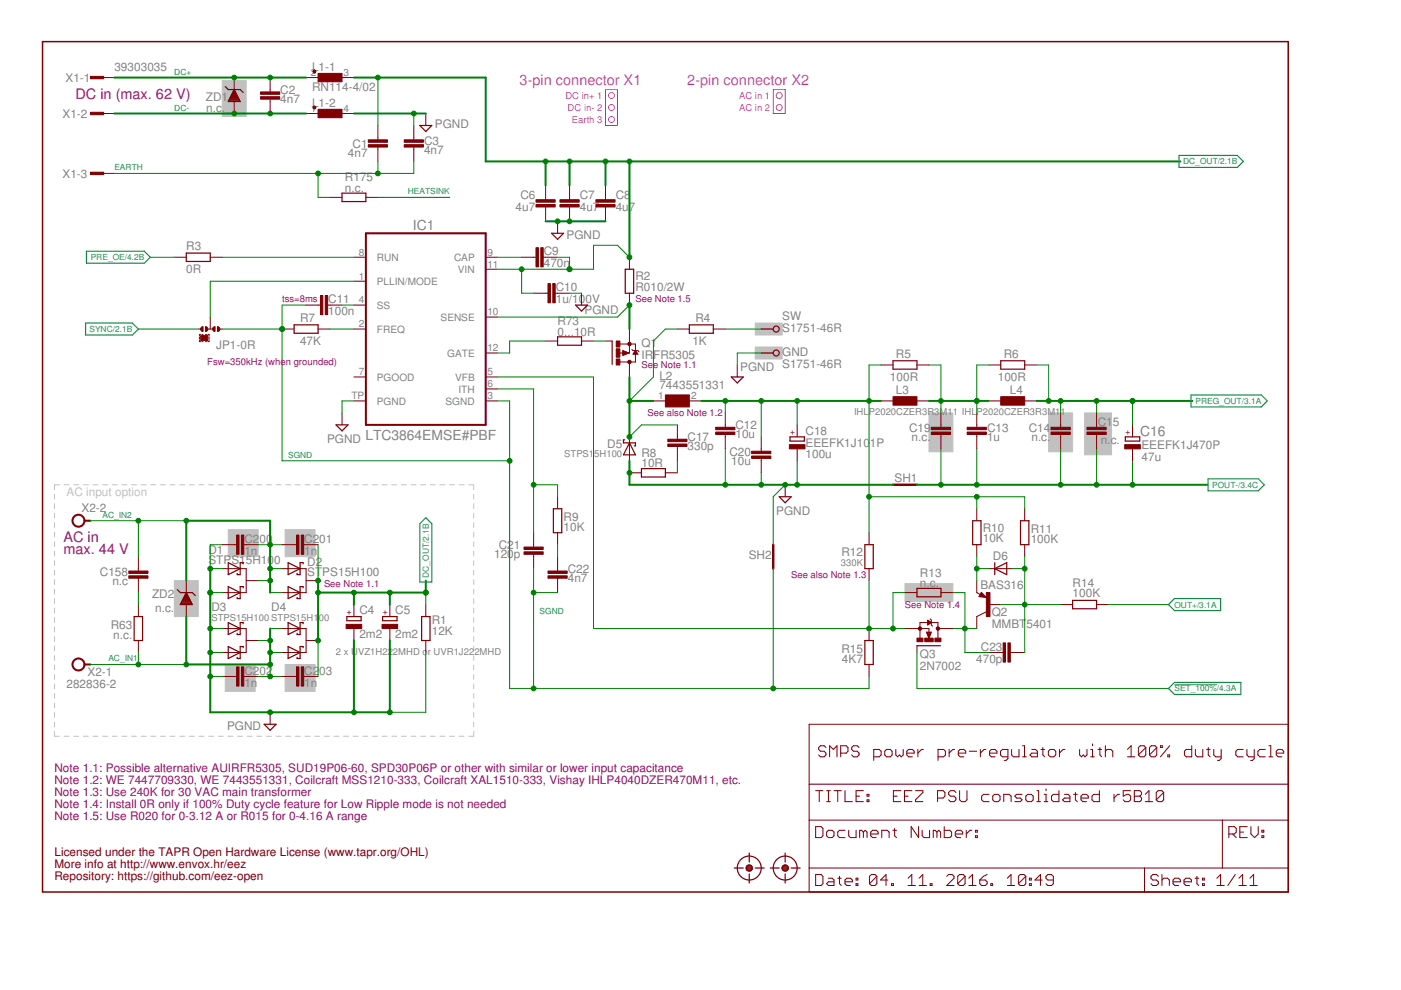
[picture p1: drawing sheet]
<svg xmlns="http://www.w3.org/2000/svg" width="297mm" height="210mm" viewBox="0 0 297 210" stroke-linecap="round" stroke-linejoin="round" font-family="sans-serif">
<g fill="#c0c0c0" stroke="#c0c0c0" stroke-width=".21">
<path d="M230 87.5h5.7v8.9h-5.7z"/>
<path d="M197 87.5h5v8.3h-5z"/>
<path d="M191.9 123.7h10.1v3.9h-10.1z"/>
<path d="M47.1 17.1h5.1v7.6h-5.1z"/>
<path d="M37 123.1h5v7.6h-5z"/>
<path d="M160.1 68.5h5.7v2.5h-5.7z"/>
<path d="M160.1 73.6h5.7v2.5h-5.7z"/>
<path d="M222.3 87.5h5.1v8.3h-5.1z"/>
<path d="M48.4 112.3h6.3v5.7h-6.3z"/>
<path d="M60.5 112.3h6.3v5.7h-6.3z"/>
<path d="M47.8 140.9h6.3v5.7h-6.3z"/>
<path d="M60.5 140.9h6.3v5.7h-6.3z"/>
</g>
<g fill="none" stroke="#c0c0c0" stroke-width=".21">
<path d="M11.6 104.8v1M11.6 106.8v1M11.6 108.8v1M11.6 110.8v1M11.6 112.8v1.1M11.6 114.9v1M11.6 116.9v1M11.6 118.9v1M12.6 102.8h-1v1M13.6 102.8h1M15.6 102.8h1.1M17.7 102.8h1"/>
<path d="M19.7 102.8h1.1M21.8 102.8h1M23.8 102.8h1M25.9 102.8h1M27.9 102.8h1M30 102.8h1M32 102.8h1M34 102.8h1.1M36.1 102.8h1M38.1 102.8h1.1M40.2 102.8h1M42.2 102.8h1"/>
<path d="M44.2 102.8h1.1M46.3 102.8h1M48.3 102.8h1.1M50.4 102.8h1M52.4 102.8h1.1M54.5 102.8h1M56.5 102.8h1.1M58.5 102.8h1.1M60.6 102.8h1M62.6 102.8h1.1M64.7 102.8h1M66.7 102.8h1.1"/>
<path d="M68.7 102.8h1.1M70.8 102.8h1M72.8 102.8h1.1M74.9 102.8h1M76.9 102.8h1.1M79 102.8h1M81 102.8h1.1M83.1 102.8h1M85.1 102.8h1M87.1 102.8h1.1M89.2 102.8h1M91.2 102.8h1.1"/>
<path d="M93.3 102.8h1M95.3 102.8h1.1M97.4 102.8h1M99.4 102.8h1v1M100.4 104.8v1M100.4 106.8v1M100.4 108.8v1M100.4 110.8v1M100.4 112.8v1.1M100.4 114.9v1M100.4 116.9v1M100.4 118.9v1"/>
<path d="M11.6 120.9v1M11.6 122.9v1M11.6 124.9v1M11.6 126.9v1.1M11.6 128.9v1.1M11.6 131v1M11.6 133v1M11.6 135v1M11.6 137v1M11.6 139v1M100.4 120.9v1M100.4 122.9v1"/>
<path d="M100.4 124.9v1M100.4 126.9v1.1M100.4 128.9v1.1M100.4 131v1M100.4 133v1M100.4 135v1M100.4 137v1M100.4 139v1M11.6 155.1v1h1M11.6 141v1M11.6 143v1M11.6 145v1"/>
<path d="M11.6 147v1.1M11.6 149.1v1M11.6 151.1v1M11.6 153.1v1M13.6 156.1h1M15.6 156.1h1.1M17.7 156.1h1M19.7 156.1h1.1M21.8 156.1h1M23.8 156.1h1M25.9 156.1h1M27.9 156.1h1"/>
<path d="M30 156.1h1M32 156.1h1M34 156.1h1.1M36.1 156.1h1M38.1 156.1h1.1M40.2 156.1h1M42.2 156.1h1M44.2 156.1h1.1M46.3 156.1h1M48.3 156.1h1.1M50.4 156.1h1M52.4 156.1h1.1"/>
<path d="M54.5 156.1h1M56.5 156.1h1.1M58.5 156.1h1.1M60.6 156.1h1M62.6 156.1h1.1M64.7 156.1h1M66.7 156.1h1.1M68.7 156.1h1.1M70.8 156.1h1M72.8 156.1h1.1M74.9 156.1h1M76.9 156.1h1.1"/>
<path d="M79 156.1h1M81 156.1h1.1M83.1 156.1h1M85.1 156.1h1M87.1 156.1h1.1M89.2 156.1h1M91.2 156.1h1.1M93.3 156.1h1M95.3 156.1h1.1M97.4 156.1h1M100.4 155.1v1h-1M100.4 141v1"/>
<path d="M100.4 143v1M100.4 145v1M100.4 147v1.1M100.4 149.1v1M100.4 151.1v1M100.4 153.1v1"/>
</g>
<g fill="none" stroke="#800000" stroke-width=".21">
<path d="M21.7 16.4h2.6M49.7 16.4v2.6M57.3 16.4v3.1M64.9 16.4h2.5M72.5 16.4h2.5M21.7 24.1h2.6M21.7 36.8h2.6M49.7 21.5v2.6M57.3 21v3.1M64.9 24.1h2.5M72.5 24.1h2.5M80.1 26.6v3.1"/>
<path d="M80.1 31.2v3M87.7 26.6v3.1M87.7 31.2v3M90.3 24.1v2.5M115.7 39.3v3.1M120.8 39.3v3.1M128.4 39.3v3.1M37 54.5h2.5M44.6 54.5h2.5M70 41.8h2.5M75 59.6h2.6M75 54.5h2.6"/>
<path d="M77.6 41.8h2.5M103 57.1h2.5M103 54.5h2.5M110.6 54.5h3M115.2 54.5h3M115.7 43.9v3M118.2 46.9v2.6M120.8 43.9v3M128.4 43.9v3M133.5 54.5v2.6M42 69.8h.8M42.3 71.4v.5"/>
<path d="M42.3 72.2v.2h.2M42.5 70.9h-.2v.3M42.8 70.9h.3M42.8 72.4h.3M43.6 70.9h.2M43.6 72.4h.2M44.1 69.8h1M44.1 70.9h.2v.3M44.3 71.4v.5M44.3 72.2v.2h-.2M44.6 67.2v2.6M46.4 69.8h.7"/>
<path d="M59.8 69.8h2.6M64.9 64.7h3M67.4 69.8h2.6M69.5 64.7h3M75 69.8h2.6M75 64.7h2.6M75 79.9h2.6M103 74.8h2.5M103 67.2h2.5M103 79.9h2.5M113.1 62.2h3.1M115.7 72.3h2.5"/>
<path d="M117.7 62.2h3.1M123.3 62.2v2.5M123.3 72.3h2.5M128.4 72.3h1.4M131.4 72.9h3.3v3.9h-3.3M132.1 74.3l1.2 .5-1.2 .6zM132.1 75.3h.2M132.1 75.1h.5M132.1 75h.8M132.1 74.9h1.1M132.1 74.8h1M132.1 74.7h.7"/>
<path d="M132.1 74.5h.4M132.1 74.4h.1M133.5 62.2v2.5M133.5 69.8v5h-2.2M133.5 76.8v3.1M134 74.1l.2 .2h1l.3 .3M134.3 75h.9M134.4 74.9h.7M134.4 74.8h.6M134.5 74.7h.4M134.6 74.5h.3M134.7 74.4h.1"/>
<path d="M134.7 74.3l.5 .8h-1zM143.6 69.8h2.6M151.2 69.8h2.6M156.3 77.4v2.5M186.8 77.4h2.5M194.4 77.4h2.6M209.6 77.4h2.6M217.3 77.4h2.5M72.5 87.5v2.6M75 85h2.6M103 85h2.5M103 82.5h2.5"/>
<path d="M133.5 92.6v5.1M138.5 85h2.6M143.6 90.1v3M143.6 94.7v3M146.2 85h2.5M153.8 87.5v3.1M153.8 92.1v3.1M161.4 92.6v3.1M161.4 97.2v3M169 90.1v2.5M169 95.2v2.5M186.8 85h2.5"/>
<path d="M194.4 85h2.6M199.5 87.5v3.1M199.5 92.1v3.1M207.1 87.5v3.1M207.1 92.1v3.1M209.6 85h2.6M217.3 85h2.5M224.9 87.5v3.1M224.9 92.1v3.1M232.5 87.5v3.1M232.5 92.1v3.1M240.1 90.1v2.5"/>
<path d="M240.1 95.2v2.5M29.3 118v3.1M47.1 115.5h3.1M51.7 115.5h3M59.8 115.5h3.1M64.4 115.5h3M113.1 112.9v3.1M113.1 117.5v3.1M118.2 105.3v2.6M118.2 112.9v2.6M118.2 118v3.1M133.5 100.2h2.5"/>
<path d="M141.1 100.2h2.5M166.5 102.8v2.5M184.3 112.9v2.6M207.1 107.9v2.5M207.1 115.5v2.5M217.3 107.9v2.5M217.3 115.5v2.5M29.3 122.6v3M29.3 128.2v2.5M29.3 135.8v2.5M39.5 123.1v2.5M39.5 128.2v2.5"/>
<path d="M47.1 133.3h5.1v5h-5.1M47.1 120.6h5.1v5h-5.1M52.2 123.1h2.5M52.2 135.8h2.5M59.8 133.3h5.1v5h-5.1M59.8 120.6h5.1v5h-5.1M64.9 123.1h2.5M64.9 135.8h2.5M75 128.2v2.5M75 133.3v2.5M82.7 128.2v2.5M82.7 133.3v2.5"/>
<path d="M90.3 128.2v2.5M90.3 135.8v2.5M118.2 122.6v3M184.3 120.6v2.5M184.3 133.3v2.5M191.9 133.3h5.1v.9M191.9 125.6h2.5M194.4 136.9v1.4M196.4 134h1.1l-.5 1.3zM196.5 134.1h.9M196.5 134.2h.9M196.6 134.4h.7"/>
<path d="M196.6 134.5h.7M196.7 134.6h.5M196.7 131.5l.8 .5-.8 .5zM196.7 132.4h.1M196.7 132.3h.3M196.7 132.2h.4M196.7 132.1h.6M196.7 132h.7M196.7 131.8h.5M196.7 131.7h.3M196.7 131.6h.1M196.7 134.7h.5"/>
<path d="M196.8 134.9h.3M196.8 135h.3M196.9 135.1h.1M196.9 135.2h.1M197.2 131.2l.3 .3v1l.2 .3M198.9 135.3v-3.3h-3.8v3.3M198.9 133.3h3.1M199.5 125.6h2.5M207.1 123.1v2.5l.7 .4M208.1 125.6l1 1.1-1.5-.2zM209.1 129.7l-2 1v2.6M209.6 128.2h2.6"/>
<path d="M209.6 120.6h5.1M209.6 138.3h3.1M214.2 138.3h3.1M224.9 128.2h2.5M232.5 128.2h2.5M47.1 143.4h3.1M51.7 143.4h3M57.3 151v2.6M59.8 143.4h3.1M64.4 143.4h3M171.6 153.6h101.5v35.5h-101.5zM175.1 158.5l-.4-.4h-.8l-.3 .4v.4l.3 .4h.8l.4 .4v.4l-.4 .4h-.8l-.3-.4"/>
<path d="M178.2 159.7h1.2l.4-.4v-.8l-.4-.4h-1.2v2.4M182.1 158.5l-.4-.4h-.7l-.4 .4v.4l.4 .4h.7l.4 .4v.4l-.4 .4h-.7l-.4-.4M184.3 140.9v2.5M187.6 159.3l.4-.4h.8l.3 .4v.8l-.3 .4h-.8l-.4-.4zM189.9 158.9v1.2l.4 .4 .4-.4 .4 .4 .4-.4v-1.2M192.3 159.7h1.5v-.4l-.4-.4h-.7l-.4 .4v.8l.4 .4h.7M194.6 158.9v1.6M195.8 158.9h-.4l-.8 .8M201.2 158.9v1.6M202.4 158.9h-.4l-.8 .8M203.2 159.7h1.5v-.4l-.4-.4h-.7l-.4 .4v.8l.4 .4h.7M205.5 159.3h1.6"/>
<path d="M207.9 158.9v1.6M209 158.9h-.4l-.7 .8M209.8 159.7h1.6v-.4l-.4-.4h-.8l-.4 .4v.8l.4 .4h.8M214.5 158.9v1.2l.4 .4h1.1v-1.6M216.8 158.1h.4v2.4M218.8 158.9h.7l.4 .4v1.2h-1.1l-.4-.4 .4-.4h1.1M220.7 158.9h.8M221.1 158.5v1.6l.4 .4M222.3 159.3l.4-.4h.7l.4 .4v.8l-.4 .4h-.7l-.4-.4zM224.6 158.9v1.6M225.8 158.9h-.4l-.8 .8M228.9 158.9v1.2l.4 .4 .4-.4 .4 .4 .4-.4v-1.2"/>
<path d="M231.2 158.9h.4v1.6M231.6 157.7v.4M232.8 158.9h.8M233.2 158.5v1.6l.4 .4M234.4 159.3l.3-.4h.8l.4 .4v1.2M234.4 158.1v2.4M239 158.9l.8-.8v2.4M242.9 158.5l-.4-.4h-.7l-.4 .4v1.6M242.9 158.5v1.6l-.4 .4h-.7l-.4-.4M242.9 158.5l-1.5 1.6M245.3 158.5l-.4-.4h-.8l-.4 .4v1.6M245.3 158.5v1.6l-.4 .4h-.8l-.4-.4"/>
<path d="M245.3 158.5l-1.6 1.6M246 158.1h.4v.4h-.4zM248 158.1l-2 2.4M252.7 158.1v2.4h-1.2l-.4-.4v-.8l.4-.4h1.2M253.4 158.9v1.2l.5 .4h1.1v-1.6M255.8 158.9h.8M256.2 158.5v1.6l.4 .4M257.3 158.9v1.2l.4 .4h1.2M258.9 158.9v1.9l-.4 .4h-.4M263.6 158.9h-1.2l-.4 .4v.8l.4 .4h1.2M264.4 158.9v1.2l.4 .4h1.1M265.9 158.9v1.9l-.4 .4h-.3"/>
<path d="M268.3 158.9h-1.2l-.4 .4v.8l.4 .4h1.2M269 158.1h.4v2.4M270.6 159.7h1.6v-.4l-.4-.4h-.8l-.4 .4v.8l.4 .4h.8M171.6 173.9h101.5M171.6 166.3h101.5M172.9 175.3h1.2l.4 .3v1.6l-.4 .4h-1.2zM172.9 167.6h1.6M173.7 167.6v2.4M175.3 176.4l.3-.4h.8l.4 .4v.8l-.4 .4h-.8l-.3-.4zM175.3 167.6h.7M175.3 170h.7M175.6 167.6v2.4"/>
<path d="M175.9 160.5v-2.4l.8 .8 .8-.8v2.4M176.8 167.6h1.6M177.6 167.6v2.4M179.2 167.6v2.4h1.5M179.2 176h-1.2l-.4 .4v.8l.4 .4h1.2M179.9 176v1.2l.4 .4h1.2v-1.6M181.5 168.8h.8M183 167.6h-1.5v2.4h1.5M183 176.4l-.3-.4h-.4v1.6M183 176.4l.5-.4 .3 .4v1.2M183 176.4v1.2M183.8 169.6h.4v.4h-.4z"/>
<path d="M183.8 168.4h.4v.4h-.4zM184.6 176.8h1.6v-.4l-.4-.4h-.8l-.4 .4v.8l.4 .4h.8M185.3 160.5h1.1l.4-.4v-.8l-.4-.4h-1.1v2.3M186.9 177.6v-1.6h1.2l.4 .4v1.2M189.3 176h.8M189.4 168.8h.8M189.7 175.6v1.6l.4 .4M191 167.6h-1.6v2.4h1.6M191.8 168.8h.8M193.3 167.6h-1.5v2.4h1.5M194.1 167.6h1.6v.4l-1.6 1.6v.4h1.6M194.8 175.3v2.3l-1.6-2.3v2.3"/>
<path d="M195.5 176v1.2l.4 .4h1.2v-1.6M198.6 176.4l-.4-.4h-.3v1.6M198.6 176.4v1.2M198.6 176.4l.4-.4 .4 .4v1.2M198.8 169.2h1.2l.3-.4v-.8l-.3-.4h-1.2v2.4M198.9 160.5h1.2l.3-.4v-.8l-.3-.4h-1.2v2.3M200.2 175.3v2.3h1.2l.4-.4v-.8l-.4-.4h-1.2M202.5 176.8h1.6v-.4l-.4-.4h-.8l-.4 .4v.8l.4 .4h.8M202.7 168l-.4-.4h-.8l-.4 .4v.4l.4 .4h.8l.4 .4v.4l-.4 .4h-.8l-.4-.4M203.5 167.6v2l.4 .4h.7l.4-.4v-2M204.9 176v1.6M206.1 176h-.4l-.8 .8"/>
<path d="M206.8 177.2h.4v.4h-.4zM206.8 176h.4v.4h-.4zM209.7 168.4h-1.2l-.4 .4v.8l.4 .4h1.2M210.5 168.8l.4-.4h.7l.4 .4v.8l-.4 .4h-.7l-.4-.4zM212.8 170v-1.6h1.2l.4 .4v1.2M213.7 160.5h-1.2l-.4-.4v-.8l.4-.4h1.2v1.9l-.4 .4h-.4M216.7 168.4h-1.2l-.3 .4 .3 .4h.8l.4 .4-.4 .4h-1.1M216.8 160.5h.8M217.5 168.8l.4-.4h.8l.4 .4v.8l-.4 .4h-.8l-.4-.4zM219.8 167.6h.4v2.4M219.8 170h.8M221.4 170h.8"/>
<path d="M221.4 168.4h.4v1.6M221.8 167.3v.3M224.5 167.6v2.4h-1.2l-.4-.4v-.8l.4-.4h1.2M225.7 168.4h.8l.3 .4v1.2h-1.1l-.4-.4 .4-.4h1.1M227.6 168.4h.8M228 168v1.6l.4 .4M229.2 169.2h1.5v-.4l-.3-.4h-.8l-.4 .4v.8l.4 .4h.8M231.2 160.5h.8M233.1 167.6v2.4h-1.2l-.4-.4v-.8l.4-.4h1.2M236.2 168.4v1.6M237.4 168.4h-.4l-.8 .8M239 160.5h1.6"/>
<path d="M239.7 167.6h-1.6v1.2l.8-.4h.4l.4 .4v.8l-.4 .4h-.8l-.4-.4M240.5 167.6h1.2l.3 .4v.4l-.3 .4 .3 .4v.4l-.3 .4h-1.2zM240.5 168.8h1.2M242.8 170h1.6M242.8 168.4l.8-.8v2.4M246.7 168l-.4-.4h-.7l-.4 .4v1.6M246.7 168v1.6l-.4 .4h-.7l-.4-.4M246.7 168l-1.5 1.6M247.6 160.1h.4v.4h-.4zM259.2 173.9v10.1M260.5 176.8h1.2l.4-.4v-.8l-.4-.3h-1.2v2.3M261.3 176.8l.8 .8"/>
<path d="M262.9 176.4h.8M264.4 175.3h-1.5v2.3h1.5M265.2 175.3v1.5l.8 .8 .8-.8v-1.5M267.5 177.2h.4v.4h-.4zM267.5 176h.4v.4h-.4zM269 160.5h.8M171.6 184h101.5M172.9 185.4h1.2l.4 .4v1.6l-.4 .3h-1.2zM175.6 186.2h.8l.4 .4v1.1h-1.2l-.3-.3 .3-.4h1.2M177.6 186.2h.8M178 185.8v1.6l.4 .3M179.2 187h1.5v-.4l-.4-.4h-.7l-.4 .4v.8l.4 .3h.7"/>
<path d="M181.5 187.4h.4v.3h-.4zM181.5 186.2h.4v.4h-.4zM185.9 185.8v1.6l-.4 .3h-.8l-.4-.3M185.9 185.8l-.4-.4h-.8l-.4 .4v1.6M185.9 185.8l-1.6 1.6M188.3 186.6h-1.6l1.2-1.2v2.3M189 187.4h.4v.3h-.4zM192.5 187.7h1.6M192.5 186.2l.8-.8v2.3M194.9 187.7h1.5M194.9 186.2l.7-.8v2.3M197.2 187.4h.4v.3h-.4z"/>
<path d="M200.7 185.8l.4-.4h.8l.4 .4v.4l-1.6 1.5h1.6M204.6 185.8v1.6l-.4 .3h-.7l-.4-.3M204.6 185.8l-.4-.4h-.7l-.4 .4v1.6M204.6 185.8l-1.5 1.6M205.4 187.7h1.5M205.4 186.2l.8-.8v2.3M207.7 186.6h1.2l.4 .4v.4l-.4 .3h-.8l-.4-.3zM209.3 185.4l-.8 .4-.8 .8M210.1 187.4h.4v.3h-.4zM213.6 187.7h1.5M213.6 186.2l.8-.8v2.3M217.5 185.8v1.6l-.4 .3h-.8l-.4-.3"/>
<path d="M217.5 185.8l-.4-.4h-.8l-.4 .4v1.6M217.5 185.8l-1.6 1.6M218.2 187.4h.5v.3h-.5zM218.2 186.2h.5v.4h-.5zM221 186.6h-1.6l1.2-1.2v2.3M223.3 186.6h-1.1l-.4-.4v-.4l.4-.4h.7l.4 .4v1.6l-.4 .3h-.7l-.4-.3M242.7 184v5.1M245.6 185.8l-.4-.4h-.8l-.4 .4v.4l.4 .4h.8l.4 .4v.4l-.4 .3h-.8l-.4-.3M246.4 186.6l.4-.4h.7l.4 .4v1.1M246.4 185.4v2.3M248.7 187h1.6v-.4l-.4-.4h-.8l-.4 .4v.8l.4 .3h.8M251 187h1.6v-.4l-.4-.4h-.8l-.4 .4v.8l.4 .3h.8"/>
<path d="M253.4 186.2h.8M253.8 185.8v1.6l.4 .3M255 187.4h.3v.3h-.3zM255 186.2h.3v.4h-.3zM258 187.7h1.6M258 186.2l.8-.8v2.3M261.9 185.4l-1.6 2.3M262.7 187.7h1.5M262.7 186.2l.8-.8v2.3M265 187.7h1.6M265 186.2l.8-.8v2.3"/>
</g>
<path d="M9 8.8h264.1v180.3h-264.1z" fill="none" stroke="#800000" stroke-width=".32"/>
<g fill="none" stroke="#800000" stroke-width=".25">
<path d="M47.8 18.4l.6 .6h2.5l.7 .6M49.2 19.8h.9M49.3 19.6h.7M49.5 19.4h.3M49.6 19.2h.1M49.7 19l1.2 2.5h-2.5zM66.4 15.2h.5M66.5 15.4h.3M66.5 15a.25 .25 0 0 0 0 .4 .25 .25 0 0 0 .3 0M66.6 14.9l.3 .1-.1 .4M66.6 14.9l-.1 .1M48.5 21.4h2.3"/>
<path d="M48.6 21.1h2.1M48.7 20.9h1.9M48.8 20.7h1.7M48.9 20.5h1.5M49 20.3h1.3M49.1 20h1.1M66.4 22.7v.2M66.4 22.9l.2 .2 .3-.2M66.4 22.7l.2-.2 .3 .2M66.4 22.9h.5M66.4 22.7h.5M66.9 22.7v.2"/>
<path d="M89 26.6h2.5l-1.2 1.3zM39.5 53.7h5.1v1.7h-5.1zM72.5 41h5.1v1.7h-5.1zM116.9 49.5h2.6l-1.3 1.2zM132.6 57.1h1.7v5.1h-1.7zM62.4 68.9h5v1.8h-5zM118.2 71.4h5.1v1.8h-5.1zM122 64.7h2.6l-1.3 1.3zM129.8 72.3v5M146.2 68.9h5v1.8h-5zM155 79.9h2.6l-1.3 1.3zM161.4 69.8h2.5"/>
<path d="M161.4 74.8h2.5M189.3 76.5h5.1v1.8h-5.1zM212.2 76.5h5.1v1.8h-5.1zM71.2 90.1h2.6l-1.3 1.3zM132.4 93.3h-.2v.6h2.5v.6h-.2M133.5 93.9l1.2 2.5h-2.5zM136 99.4h5.1v1.7h-5.1zM167.5 92.6h3v.9h-3zM238.6 92.6h3v.9h-3zM48.4 119.3l2.5 1.3-2.5 1.2zM51.6 119.5v-.2h-.7v2.5h-.6v-.2M61.1 119.3l2.5 1.3-2.5 1.2z"/>
<path d="M64.3 119.5v-.2h-.7v2.5h-.6v-.2M117.3 107.9h1.8v5h-1.8zM165.2 105.3h2.5l-1.2 1.3zM183.4 115.5h1.7v5.1h-1.7zM206.2 110.4h1.8v5.1h-1.8zM210.9 119.3v2.5M216.4 110.4h1.7v5.1h-1.7zM28.4 130.7h1.8v5.1h-1.8zM37.6 125l.6 .6h2.6l.6 .7M38.3 128h2.4M38.4 127.8h2.2M38.5 127.6h2"/>
<path d="M38.6 127.4h1.7M38.8 127.1h1.4M38.9 126.9h1.2M39 126.7h1M39.1 126.5h.8M39.2 126.2h.6M39.3 126h.4M39.4 125.8h.2M39.5 125.6l1.3 2.6h-2.6zM48.4 124.4l2.5 1.2-2.5 1.3zM48.4 132l2.5 1.3-2.5 1.2zM48.4 137.1l2.5 1.2-2.5 1.3z"/>
<path d="M51.6 124.6v-.2h-.7v2.5h-.6v-.2M51.6 132.2v-.2h-.7v2.5h-.6v-.2M51.6 137.3v-.2h-.7v2.5h-.6v-.2M61.1 124.4l2.5 1.2-2.5 1.3zM61.1 132l2.5 1.3-2.5 1.2zM61.1 137.1l2.5 1.2-2.5 1.3zM64.3 124.6v-.2h-.7v2.5h-.6v-.2M64.3 132.2v-.2h-.7v2.5h-.6v-.2M64.3 137.3v-.2h-.7v2.5h-.6v-.2M73.5 130.7h3.1v.9h-3.1zM81.1 130.7h3.1v.9h-3.1zM89.4 130.7h1.8v5.1h-1.8z"/>
<path d="M183.4 135.8h1.7v5.1h-1.7zM194.4 136.9h5M194.4 124.8h5.1v1.7h-5.1zM208.1 126.3h.4l-.4-.3-.2 .4 1 .1-.8-.7-.4 .6M210.9 120.6l2.5-1.3v2.5zM227.4 127.3h5.1v1.8h-5.1zM56 153.6h2.5l-1.2 1.2zM155.7 184h1.9M158.2 184h1.3M158.2 184.2h1.2M158.3 183.8h1.1M158.4 184.5h.9"/>
<path d="M158.4 183.6h.9M158.9 180.9v1.9M158.9 185.3v1.9M160.1 184h1.9M163.3 184h1.9M165.8 184h1.3M165.9 184.2h1.2M165.9 183.8h1.1M166 184.5h.9M166.1 183.6h.8M166.5 180.9v1.9M166.5 185.3v1.9"/>
<path d="M167.7 184h2"/>
<circle cx="164.6" cy="69.8" r=".64"/>
<circle cx="164.6" cy="74.8" r=".64"/>
<circle cx="158.9" cy="184" r=".64"/>
<circle cx="158.9" cy="184" r="2.54"/>
<circle cx="166.5" cy="184" r=".64"/>
<circle cx="166.5" cy="184" r="2.54"/>
</g>
<g fill="#800000" stroke="#800000" stroke-width=".21">
<path d="M118.7 43.4h4.1v.5h-4.1z"/>
<path d="M118.7 42.4h4.1v.5h-4.1z"/>
<path d="M151.7 91.6h4.1v.5h-4.1z"/>
<path d="M151.7 90.6h4.1v.5h-4.1z"/>
<path d="M141.6 94.1h4v.6h-4z"/>
<path d="M141.6 93.1h4v.5h-4z"/>
<path d="M209.1 125.6h.8v5.1h-.8z"/>
<path d="M159.4 96.7h4v.5h-4z"/>
<path d="M159.4 95.7h4v.5h-4z"/>
<path d="M113.6 43.4h4.1v.5h-4.1z"/>
<path d="M113.6 42.4h4.1v.5h-4.1z"/>
<path d="M116.2 122.1h4v.5h-4z"/>
<path d="M116.2 121.1h4v.5h-4z"/>
<path d="M111.1 117h4.1v.5h-4.1z"/>
<path d="M111.1 116h4.1v.5h-4.1z"/>
<path d="M117.2 60.1h.5v4.1h-.5z"/>
<path d="M116.2 60.1h.5v4.1h-.5z"/>
<path d="M212.2 84.1h5.1v1.8h-5.1z"/>
<path d="M189.3 84.1h5.1v1.8h-5.1z"/>
<path d="M130.7 76.1h.7v1.3h-.7z"/>
<path d="M130.7 72.3h.7v1.3h-.7z"/>
<path d="M130.7 74h.7v1.7h-.7z"/>
<path d="M114.7 52.5h.5v4.1h-.5z"/>
<path d="M113.6 52.5h.6v4.1h-.6z"/>
<path d="M69 62.7h.5v4h-.5z"/>
<path d="M67.9 62.7h.6v4h-.6z"/>
<path d="M194.4 135.3h1.3v.8h-1.3z"/>
<path d="M198.2 135.3h1.3v.8h-1.3z"/>
<path d="M196.1 135.3h1.7v.8h-1.7z"/>
<path d="M197.5 90.6h4v.5h-4z"/>
<path d="M197.5 91.6h4v.5h-4z"/>
<path d="M230.5 91.6h4v.5h-4z"/>
<path d="M230.5 90.6h4v.5h-4z"/>
<path d="M73.4 132.4h3.3v.9h-3.3z"/>
<path d="M42.5 71.2h1.6v1h-1.6z"/>
<path d="M81 132.4h3.3v.9h-3.3z"/>
<path d="M238.5 94.3h3.3v.9h-3.3z"/>
<path d="M213.7 136.3h.5v4.1h-.5z"/>
<path d="M212.7 136.3h.5v4.1h-.5z"/>
<path d="M126.3 43.4h4.1v.5h-4.1z"/>
<path d="M126.3 42.4h4.1v.5h-4.1z"/>
<path d="M78.1 29.7h4v.5h-4z"/>
<path d="M78.1 30.7h4v.5h-4z"/>
<path d="M85.7 30.7h4.1v.5h-4.1z"/>
<path d="M85.7 29.7h4.1v.5h-4.1z"/>
<path d="M55.2 19.5h4.1v.5h-4.1z"/>
<path d="M55.2 20.5h4.1v.5h-4.1z"/>
<path d="M141.1 83.7h5.1v2.6h-5.1z"/>
<path d="M167.4 94.3h3.3v.9h-3.3z"/>
<path d="M67.4 23.2h5.1v1.8h-5.1z"/>
<path d="M67.4 15.6h5.1v1.7h-5.1z"/>
<path d="M19.2 16.2h2.8v.5h-2.8z"/>
<path d="M19.2 23.8h2.8v.5h-2.8z"/>
<path d="M19.2 36.5h2.8v.5h-2.8z"/>
<path d="M205.1 91.6h4v.5h-4z"/>
<path d="M205.1 90.6h4v.5h-4z"/>
<path d="M222.8 91.6h4.1v.5h-4.1z"/>
<path d="M222.8 90.6h4.1v.5h-4.1z"/>
<path d="M50.2 113.5h.5v4h-.5z"/>
<path d="M51.2 113.5h.5v4h-.5z"/>
<path d="M62.9 113.5h.5v4h-.5z"/>
<path d="M63.9 113.5h.5v4h-.5z"/>
<path d="M50.2 141.4h.5v4.1h-.5z"/>
<path d="M51.2 141.4h.5v4.1h-.5z"/>
<path d="M62.9 141.4h.5v4.1h-.5z"/>
<path d="M63.9 141.4h.5v4.1h-.5z"/>
<path d="M27.3 122.1h4.1v.5h-4.1z"/>
<path d="M27.3 121.1h4.1v.5h-4.1z"/>
</g>
<path d="M163.9 115.5v5.1M189.3 102.8h5.1" fill="none" stroke="#800000" stroke-width=".51"/>
<g fill="#800000" stroke="#800000" stroke-width=".21">
<path d="M46.1 69.3a.51 .51 0 0 1 .5 .5 .51 .51 0 0 1-.5 .5z" fill-rule="evenodd"/>
<path d="M43.6 69.3a.51 .51 0 0 1 .5 .5 .51 .51 0 0 1-.5 .5z" fill-rule="evenodd"/>
<path d="M45.2 69.4l.4-.1v1l-.5-.3z" fill-rule="evenodd"/>
<path d="M42.7 69.4l.4-.1v1l-.5-.3z" fill-rule="evenodd"/>
<circle cx="133.5" cy="72.9" r=".36"/>
<circle cx="133.5" cy="76.8" r=".36"/>
<circle cx="198.9" cy="133.3" r=".36"/>
<circle cx="195.1" cy="133.3" r=".36"/>
</g>
<g fill="none" stroke="#800000" stroke-width=".42">
<path d="M77.6 49.5h25.4v40.6h-25.4zM17.9 110.4h1.3M17.9 140.9h1.3"/>
<circle cx="16.6" cy="110.4" r="1.27"/>
<circle cx="16.6" cy="140.9" r="1.27"/>
</g>
<g fill="none" stroke="#008000" stroke-width=".21">
<path d="M80.1 16.4v10.2M67.4 36.8v5h2.6M80.1 34.2v2.6M87.7 24.1v2.5M87.7 34.2v2.6h-63.4M31.9 54.5h5.1M47.1 54.5h27.9M75 59.6h-30.4v7.6M80.1 41.8h15.3M105.5 54.5h5.1M110.6 57.1v5.1h2.5M118.2 54.5h2.6v2.6"/>
<path d="M133.5 54.5l-2.6-2.5h-5.1v5.1h-20.3M29.3 69.8h12.7M47.1 69.8h12.7M64.9 64.7h-5.1v33h48.3M70 69.8h5M72.5 64.7h2.5M105.5 79.9h20.3v53.4h66.1M115.7 72.3h-7.6v2.5h-2.6M120.8 62.2h2.5M125.8 72.3h2.6M133.5 64.7l-2.6 2.5h-25.4M143.6 69.8h-2.5l-2.6 2.5v7.6l-5 5.1"/>
<path d="M153.8 69.8h7.6M161.4 74.8h-5.1v2.6M186.8 77.4h-2.5v35.5M197 77.4h2.5v10.1M209.6 77.4h-2.5v10.1M219.8 77.4h2.5v7.6M75 85h-2.5v2.5M105.5 85h2.6v61h76.2v-2.6M105.5 82.5h7.6v30.4M143.6 97.7v2.5M143.6 90.1h-7.6l-2.5 2.5M153.8 85v2.5"/>
<path d="M153.8 95.2v7.6M161.4 85v7.6M169 85v5.1M169 97.7v5.1M199.5 95.2v7.6M207.1 95.2v7.6M224.9 85v2.5M224.9 95.2v7.6M232.5 85v2.5M232.5 95.2v7.6M240.1 85v5.1M240.1 97.7v5.1"/>
<path d="M19.2 110.4h20.3M29.3 110.4v7.6M47.1 115.5h-2.5v5.1h2.5M54.7 115.5h5.1M67.4 115.5v7.6M113.1 102.8h5.1v2.5M118.2 115.5v2.5M161.4 100.2v2.6M166.5 102.8l-2.6 2.5v10.2M184.3 105.3h33v2.6M207.1 105.3v2.6M207.1 118v5.1"/>
<path d="M217.3 118v20.3M29.3 125.6v2.6M29.3 138.3v2.6M44.6 125.6h2.5M44.6 133.3h2.5M44.6 138.3h2.5M54.7 123.1h2.6M54.7 135.8h2.6M57.3 120.6h2.5M57.3 125.6h2.5M57.3 133.3h2.5M57.3 138.3h2.5"/>
<path d="M67.4 135.8v7.6M90.3 138.3v12.7h-7.6M90.3 125.6v2.6M113.1 125.6h5.1M113.1 120.6v25.4M163.9 120.6v25.4M184.3 123.1v10.2M191.9 125.6h-2.6v7.7M194.4 138.3v7.7h53.3M202 125.6h2.6v12.7h5M202 133.3h5.1M207.1 120.6h2.5"/>
<path d="M212.2 128.2h12.7M214.7 120.6h2.6M235 128.2h12.7M19.2 140.9h20.3M44.6 143.4h2.5M54.7 143.4h5.1M57.3 140.9v2.5"/>
</g>
<g fill="#008000" stroke="#008000" stroke-width=".21">
<circle cx="166.5" cy="102.8" r=".51"/>
<circle cx="161.4" cy="102.8" r=".51"/>
<circle cx="153.8" cy="102.8" r=".51"/>
<circle cx="133.5" cy="100.2" r=".51"/>
<circle cx="169" cy="102.8" r=".51"/>
<circle cx="118.2" cy="46.9" r=".51"/>
<circle cx="120.8" cy="46.9" r=".51"/>
<circle cx="87.7" cy="24.1" r=".51"/>
<circle cx="57.3" cy="151" r=".51"/>
<circle cx="75" cy="151" r=".51"/>
<circle cx="44.6" cy="125.6" r=".51"/>
<circle cx="44.6" cy="133.3" r=".51"/>
<circle cx="44.6" cy="138.3" r=".51"/>
<circle cx="82.7" cy="151" r=".51"/>
<circle cx="44.6" cy="120.6" r=".51"/>
<circle cx="44.6" cy="143.4" r=".51"/>
<circle cx="115.7" cy="34.2" r=".51"/>
<circle cx="120.8" cy="34.2" r=".51"/>
<circle cx="133.5" cy="54.5" r=".51"/>
<circle cx="120.8" cy="57.1" r=".51"/>
<circle cx="133.5" cy="34.2" r=".51"/>
<circle cx="128.4" cy="34.2" r=".51"/>
<circle cx="80.1" cy="16.4" r=".51"/>
<circle cx="110.6" cy="57.1" r=".51"/>
<circle cx="90.3" cy="125.6" r=".51"/>
<circle cx="82.7" cy="125.6" r=".51"/>
<circle cx="75" cy="125.6" r=".51"/>
<circle cx="67.4" cy="125.6" r=".51"/>
<circle cx="67.4" cy="123.1" r=".51"/>
<circle cx="67.4" cy="135.8" r=".51"/>
<circle cx="184.3" cy="133.3" r=".51"/>
<circle cx="189.3" cy="133.3" r=".51"/>
<circle cx="217.3" cy="128.2" r=".51"/>
<circle cx="217.3" cy="120.6" r=".51"/>
<circle cx="207.1" cy="120.6" r=".51"/>
<circle cx="207.1" cy="105.3" r=".51"/>
<circle cx="161.4" cy="85" r=".51"/>
<circle cx="153.8" cy="85" r=".51"/>
<circle cx="184.3" cy="105.3" r=".51"/>
<circle cx="184.3" cy="85" r=".51"/>
<circle cx="169" cy="85" r=".51"/>
<circle cx="113.1" cy="102.8" r=".51"/>
<circle cx="133.5" cy="85" r=".51"/>
<circle cx="133.5" cy="92.6" r=".51"/>
<circle cx="113.1" cy="125.6" r=".51"/>
<circle cx="163.9" cy="146" r=".51"/>
<circle cx="113.1" cy="146" r=".51"/>
<circle cx="59.8" cy="69.8" r=".51"/>
<circle cx="108.1" cy="97.7" r=".51"/>
<circle cx="133.5" cy="64.7" r=".51"/>
<circle cx="204.6" cy="133.3" r=".51"/>
<circle cx="207.1" cy="85" r=".51"/>
<circle cx="199.5" cy="85" r=".51"/>
<circle cx="57.3" cy="123.1" r=".51"/>
<circle cx="57.3" cy="120.6" r=".51"/>
<circle cx="39.5" cy="110.4" r=".51"/>
<circle cx="57.3" cy="115.5" r=".51"/>
<circle cx="29.3" cy="110.4" r=".51"/>
<circle cx="57.3" cy="135.8" r=".51"/>
<circle cx="57.3" cy="138.3" r=".51"/>
<circle cx="39.5" cy="140.9" r=".51"/>
<circle cx="57.3" cy="143.4" r=".51"/>
<circle cx="57.3" cy="140.9" r=".51"/>
<circle cx="29.3" cy="140.9" r=".51"/>
<circle cx="232.5" cy="102.8" r=".51"/>
<circle cx="207.1" cy="102.8" r=".51"/>
<circle cx="224.9" cy="102.8" r=".51"/>
<circle cx="240.1" cy="102.8" r=".51"/>
<circle cx="199.5" cy="102.8" r=".51"/>
<circle cx="57.3" cy="24.1" r=".51"/>
<circle cx="49.7" cy="24.1" r=".51"/>
<circle cx="49.7" cy="16.4" r=".51"/>
<circle cx="57.3" cy="16.4" r=".51"/>
<circle cx="80.1" cy="36.8" r=".51"/>
<circle cx="67.4" cy="36.8" r=".51"/>
<circle cx="240.1" cy="85" r=".51"/>
<circle cx="222.3" cy="85" r=".51"/>
<circle cx="224.9" cy="85" r=".51"/>
<circle cx="232.5" cy="85" r=".51"/>
</g>
<g fill="none" stroke="#008000" stroke-width=".42">
<path d="M24.3 16.4h40.6M75 16.4h28v17.8h147.3M24.3 24.1h40.6M75 24.1h15.3M115.7 34.2v5.1M120.8 34.2v5.1M128.4 34.2v5.1M133.5 34.2v20.3M115.7 46.9h12.7M133.5 64.7v5.1M133.5 79.9v12.7M133.5 97.7v5.1h55.8"/>
<path d="M133.5 85h5M148.7 85h38.1M197 85h12.6M219.8 85h33M194.4 102.8h61.6M39.5 123.1v-12.7h17.8v15.2M39.5 130.7v10.2h17.8v-7.6M44.6 120.6v30.4h38.1v-15.2M67.4 123.1v12.7M75 125.6v2.6M75 135.8v15.2M82.7 125.6v2.6"/>
<path d="M90.3 123.1v2.5h-22.9"/>
</g>
<g fill="none" stroke="#f0f" stroke-width=".21">
<path d="M128.4 19h2.5v7.6h-2.5zM163.9 19h2.6v5.1h-2.6z"/>
<circle cx="129.6" cy="22.8" r=".64"/>
<circle cx="129.6" cy="25.3" r=".64"/>
<circle cx="129.6" cy="20.3" r=".64"/>
<circle cx="165.2" cy="22.8" r=".64"/>
<circle cx="165.2" cy="20.3" r=".64"/>
</g>
<path d="M250 33h12.3l1.3 1.2-1.3 1.3h-12.3zM18.3 53.3h12.3l1.3 1.2-1.3 1.3h-12.3zM18.1 68.5h10l1.2 1.3-1.2 1.2h-10zM252.5 83.7h14.9l1.3 1.3-1.3 1.3h-14.9zM90.3 109.8l1.2 1.2v12.4h-2.5v-12.4zM256.1 101.5h10.7l1.3 1.3-1.3 1.3h-10.7zM247.7 128.2l1.3-1.3h9.8v2.6h-9.8zM247.7 146l1.3-1.3h14.1v2.5h-14.1z" fill="none" stroke="#008080" stroke-width=".25"/>
<path d="M249 145.2h9" fill="none" stroke="#008080" stroke-width=".21"/>
<g font-size="3.1" fill="#f0f">
<text x="110.2" y="18">3-pin connector X1</text>
<text x="145.7" y="18">2-pin connector X2</text>
</g>
<g font-size="3.1" fill="#800080">
<text x="16" y="20.9">DC in (max. 62 V)</text>
<text x="13.5" y="114.8">AC in</text>
<text x="13.5" y="117.4">max. 44 V</text>
</g>
<g font-size="2.9" fill="#808080">
<text x="87.5" y="48.8">IC1</text>
<text x="77.5" y="93.2">LTC3864EMSE#PBF</text>
<text x="241.7" y="92.4">C16</text>
</g>
<g font-size="2.5" fill="#808080">
<text x="13.9" y="17.3">X1-1</text>
<text x="24.3" y="15.1">39303035</text>
<text x="66.2" y="15.1">L1-1</text>
<text x="43.7" y="21.4">ZD1</text>
<text x="43.7" y="23.7">n.c.</text>
<text x="59.4" y="21.8">4n7</text>
<text x="59.4" y="19.9">C2</text>
<text x="66.2" y="19.4">RN114-4/02</text>
<text x="66.2" y="22.7">L1-2</text>
<text x="13.2" y="25">X1-2</text>
<text x="92.2" y="27.2">PGND</text>
<text x="73.8" y="33.2">4n7</text>
<text x="74.8" y="31.3">C1</text>
<text x="89.9" y="32.6">4n7</text>
<text x="89.9" y="30.7">C3</text>
<text x="13.2" y="37.7">X1-3</text>
<text x="73.1" y="40.7">n.c.</text>
<text x="73.1" y="38.4">R175</text>
<text x="109.3" y="44.6">4u7</text>
<text x="110.3" y="42.1">C6</text>
<text x="122.9" y="44.6">4u7</text>
<text x="122.9" y="42.1">C7</text>
<text x="130.5" y="44.6">4u7</text>
<text x="130.5" y="42.1">C8</text>
<text x="39.5" y="53">R3</text>
<text x="120.1" y="50.7">PGND</text>
<text x="39.5" y="57.8">0R</text>
<text x="115.3" y="56.7">470n</text>
<text x="115.3" y="54.2">C9</text>
<text x="134.7" y="59.4">R2</text>
<text x="69.6" y="64.3">C11</text>
<text x="117.8" y="64.3">1u/100V</text>
<text x="117.8" y="61.8">C10</text>
<text x="134.7" y="61.6">R010/2W</text>
<text x="63.6" y="68.3">R7</text>
<text x="69.6" y="66.9">100n</text>
<text x="118.2" y="71.2">0...10R</text>
<text x="118.2" y="68.9">R73</text>
<text x="123.9" y="66.6">PGND</text>
<text x="147.4" y="68.3">R4</text>
<text x="165.8" y="70.4">S1751-46R</text>
<text x="165.8" y="67.9">SW</text>
<text x="45.8" y="74.1">JP1-0R</text>
<text x="63.6" y="73.1">47K</text>
<text x="136" y="76.1">IRFR5305</text>
<text x="136" y="73.6">Q1</text>
<text x="146.8" y="73.1">1K</text>
<text x="165.8" y="75.5">GND</text>
<text x="190" y="75.9">R5</text>
<text x="212.8" y="75.9">R6</text>
<text x="139.8" y="82.5">7443551331</text>
<text x="139.8" y="80.6">L2</text>
<text x="156.9" y="78.7">PGND</text>
<text x="165.8" y="78">S1751-46R</text>
<text x="188.7" y="80.7">100R</text>
<text x="190" y="83.6">L3</text>
<text x="211.5" y="80.7">100R</text>
<text x="214.1" y="83.6">L4</text>
<text x="69.3" y="93.9">PGND</text>
<text x="128.7" y="95">D5</text>
<text x="145.8" y="95.4">330p</text>
<text x="145.8" y="93.5">C17</text>
<text x="155.9" y="92.9">10u</text>
<text x="155.9" y="91">C12</text>
<text x="170.8" y="94.7">EEEFK1J10</text>
<text x="170.8" y="92.1">C18</text>
<text x="184.4" y="94.7">1P</text>
<text x="192.7" y="91.6">C19</text>
<text x="193.3" y="93.5">n.c.</text>
<text x="209.3" y="93.5">1u</text>
<text x="209.3" y="91.6">C13</text>
<text x="218.1" y="91.6">C14</text>
<text x="218.7" y="93.5">n.c.</text>
<text x="232.8" y="90.3">C1</text>
<text x="233.4" y="94.2">n.c.</text>
<text x="236" y="90.3">5</text>
<text x="242" y="95.2">EEEFK1J470P</text>
<text x="136" y="99.1">10R</text>
<text x="136" y="96.8">R8</text>
<text x="154.6" y="96.7">C20</text>
<text x="155" y="98.6">10u</text>
<text x="170.8" y="97.1">100u</text>
<text x="242" y="97.7">47u</text>
<text x="189.6" y="102.2">SH1</text>
<text x="17.3" y="108.5">X2-2</text>
<text x="119.5" y="112.7">10K</text>
<text x="119.5" y="110.5">R9</text>
<text x="164.6" y="109.1">PGND</text>
<text x="208.4" y="112.7">R10</text>
<text x="218.5" y="113">R11</text>
<text x="44.2" y="119.5">STP</text>
<text x="44.2" y="117.4">D1</text>
<text x="49.1" y="119.5">S15H100</text>
<text x="51.8" y="117.6">1n</text>
<text x="51.8" y="115.1">C2</text>
<text x="55" y="115.1">00</text>
<text x="64.5" y="117.6">1n</text>
<text x="64.5" y="115.1">C201</text>
<text x="65.1" y="119.9">D2</text>
<text x="104.8" y="118.3">120p</text>
<text x="105.8" y="116.4">C21</text>
<text x="158.7" y="118.5">SH2</text>
<text x="178.4" y="117.8">R12</text>
<text x="208.4" y="115">10K</text>
<text x="210.5" y="118.8">D6</text>
<text x="218.5" y="115.2">100K</text>
<text x="21.2" y="122.1">C158</text>
<text x="23.8" y="124">n.c</text>
<text x="65.1" y="122.1">STPS15H100</text>
<text x="120.4" y="123.4">4n7</text>
<text x="120.4" y="121.5">C22</text>
<text x="195" y="124.5">n.c.</text>
<text x="195" y="122.2">R13</text>
<text x="207.9" y="124.8">BAS316</text>
<text x="227.4" y="124.5">R14</text>
<text x="32.2" y="126.8">ZD2</text>
<text x="32.9" y="129.7">n.c.</text>
<text x="44.8" y="129.4">D3</text>
<text x="57.5" y="129.4">D4</text>
<text x="76.2" y="130.2">C4</text>
<text x="83.8" y="130.2">C5</text>
<text x="210.3" y="130.6">Q2</text>
<text x="227.4" y="126.7">100K</text>
<text x="23.5" y="133.4">R63</text>
<text x="24" y="135.5">n.c.</text>
<text x="76.2" y="135.3">2m2</text>
<text x="83.8" y="135.3">2m2</text>
<text x="91.6" y="134.7">12K</text>
<text x="91.6" y="132.4">R1</text>
<text x="208" y="138">C23</text>
<text x="210.3" y="133.1">MMBT</text>
<text x="217.6" y="133.1">5401</text>
<text x="18.5" y="143.4">X2-1</text>
<text x="51.8" y="143">C202</text>
<text x="64.5" y="143">C2</text>
<text x="67.7" y="143">03</text>
<text x="178.4" y="138.4">R15</text>
<text x="178.5" y="140.6">4K7</text>
<text x="195" y="142">2N7002</text>
<text x="195" y="139.5">Q3</text>
<text x="207" y="140.5">470p</text>
<text x="14.1" y="146">282836-2</text>
<text x="51.8" y="145.6">1n</text>
<text x="64.5" y="145.6">1n</text>
<text x="48.1" y="154.7">PGND</text>
</g>
<text font-size="2.5" fill="#c0c0c0" x="14.1" y="105.2">AC input option</text>
<g font-size="2.5" fill="#800080">
<text x="11.6" y="163.7">Note 1.1: Possible alternative AUIRFR5305, SUD19P06-60, SPD30P06P or other with similar or lower input capacitance</text>
<text x="11.6" y="166.3">Note 1.2: WE 7447709330, WE 7443551331, Coilcraft MSS1210-333, Coilcraft XAL1510-333, Vishay IHLP4040DZER470M11, etc.</text>
<text x="11.6" y="168.8">Note 1.3: Use 240K for 30 VAC main transformer</text>
<text x="11.6" y="171.3">Note 1.4: Install 0R only if 100% Duty cycle feature for Low Ripple mode is not needed</text>
<text x="11.6" y="173.9">Note 1.5: Use R020 for 0-3.12 A or R015 for 0-4.16 A range</text>
</g>
<g font-size="2.5" fill="#800000">
<text x="11.6" y="181.5">Licensed under the TAPR Open Hardware License (www.tapr.org/OHL)</text>
<text x="11.6" y="184">More info at http://www.envox.hr/eez</text>
<text x="11.6" y="186.6">Repository: https://github.com/eez-open</text>
</g>
<g font-size="2.1" fill="#808080">
<text x="65.9" y="16.1">2</text>
<text x="72.9" y="16.1">3</text>
<text x="65.9" y="23.7">1</text>
<text x="72.9" y="23.7">4</text>
<text x="76" y="59.3">1</text>
<text x="76" y="54.2">8</text>
<text x="79.9" y="55.3">RUN</text>
<text x="96.3" y="55.3">CAP</text>
<text x="97.1" y="57.8">VIN</text>
<text x="103.3" y="56.7">11</text>
<text x="103.3" y="54.2">9</text>
<text x="76" y="64.3">4</text>
<text x="79.9" y="60.4">PLLIN/MODE</text>
<text x="79.9" y="65.5">SS</text>
<text x="76" y="69.4">2</text>
<text x="79.9" y="70.5">FREQ</text>
<text x="93.4" y="68">SENSE</text>
<text x="103.3" y="66.9">10</text>
<text x="94.8" y="75.6">GATE</text>
<text x="103.3" y="74.5">12</text>
<text x="76" y="79.6">7</text>
<text x="79.9" y="80.7">PGOOD</text>
<text x="96.5" y="80.7">VFB</text>
<text x="97.2" y="83.2">ITH</text>
<text x="103.3" y="79.6">5</text>
<text x="103.3" y="82.1">6</text>
<text x="74.5" y="84.7">TP</text>
<text x="79.9" y="85.8">PGND</text>
<text x="94.5" y="85.8">SGND</text>
<text x="103.3" y="84.7">3</text>
<text x="139.5" y="84.7">1</text>
<text x="146.5" y="84.7">2</text>
</g>
<g font-size="2" fill="#f0f">
<text x="119.9" y="21">DC in+ 1</text>
<text x="120.4" y="23.6">DC in- 2</text>
<text x="156.7" y="23.6">AC in 2</text>
<text x="156.7" y="21">AC in 1</text>
<text x="121.3" y="26.1">Earth 3</text>
</g>
<g font-size="2" fill="#800080">
<text x="59.8" y="64.1">tss=8ms</text>
<text x="134.7" y="64.1">See Note 1.5</text>
<text x="43.9" y="77.4">Fsw=350kHz (when grounded)</text>
<text x="136" y="78">See Note 1.1</text>
<text x="137.3" y="88.2">See also Note 1.2</text>
<text x="68.7" y="124.4">See Note 1.1</text>
<text x="167.7" y="122.5">See also Note 1.3</text>
<text x="191.9" y="128.8">See Note 1.4</text>
</g>
<g font-size="2" fill="#808080">
<text x="181.1" y="87.9">IHLP2020CZER3R3M11 IHLP2020CZER3R3M11</text>
<text x="119.6" y="97">STPS1</text>
<text x="126" y="97">5H100</text>
<text x="178.3" y="120.1">330K</text>
<text x="44.8" y="131.6">STPS15H100 STPS15H1</text>
<text x="67.6" y="131.6">00</text>
<text x="71.2" y="139">2 x UVZ1H222MHD o</text>
<text x="90.7" y="139">r UVR1J222MHD</text>
</g>
<g font-size="1.8" fill="#008080">
<text x="37" y="15.8">DC+</text>
<text x="37" y="23.4">DC-</text>
<text x="250.9" y="34.9">DC_OUT/2.1B</text>
<text x="24.3" y="36.1">EARTH</text>
<text x="86.5" y="41.2">HEATSINK</text>
<text x="19.2" y="55.2">PRE_OE/4.2B</text>
<text x="19" y="70.4">SYNC/2.1B</text>
<text x="253.5" y="85.6">PREG_OUT/3.1A</text>
<text x="61.1" y="97.1">SGND</text>
<text x="257" y="103.4">POUT-/3.4C</text>
<text x="21.7" y="109.8">AC_IN2</text>
<text x="90.9" y="122.5" transform="rotate(-90 90.9 122.5)">DC_OUT/2.1B</text>
<text x="114.4" y="130.1">SGND</text>
<text x="249" y="128.8">OUT+/3.1A</text>
<text x="23" y="140.2">AC_IN1</text>
<text x="249" y="146.6">SET_100%/4.3A</text>
</g>
<g font-size="1.8" fill="#800000">
<text x="168.4" y="92.2" transform="rotate(-90 168.4 92.2)">+</text>
<text x="239.5" y="92.2" transform="rotate(-90 239.5 92.2)">+</text>
<text x="74.5" y="130.3" transform="rotate(-90 74.5 130.3)">+</text>
<text x="82.1" y="130.3" transform="rotate(-90 82.1 130.3)">+</text>
</g>
</svg>
